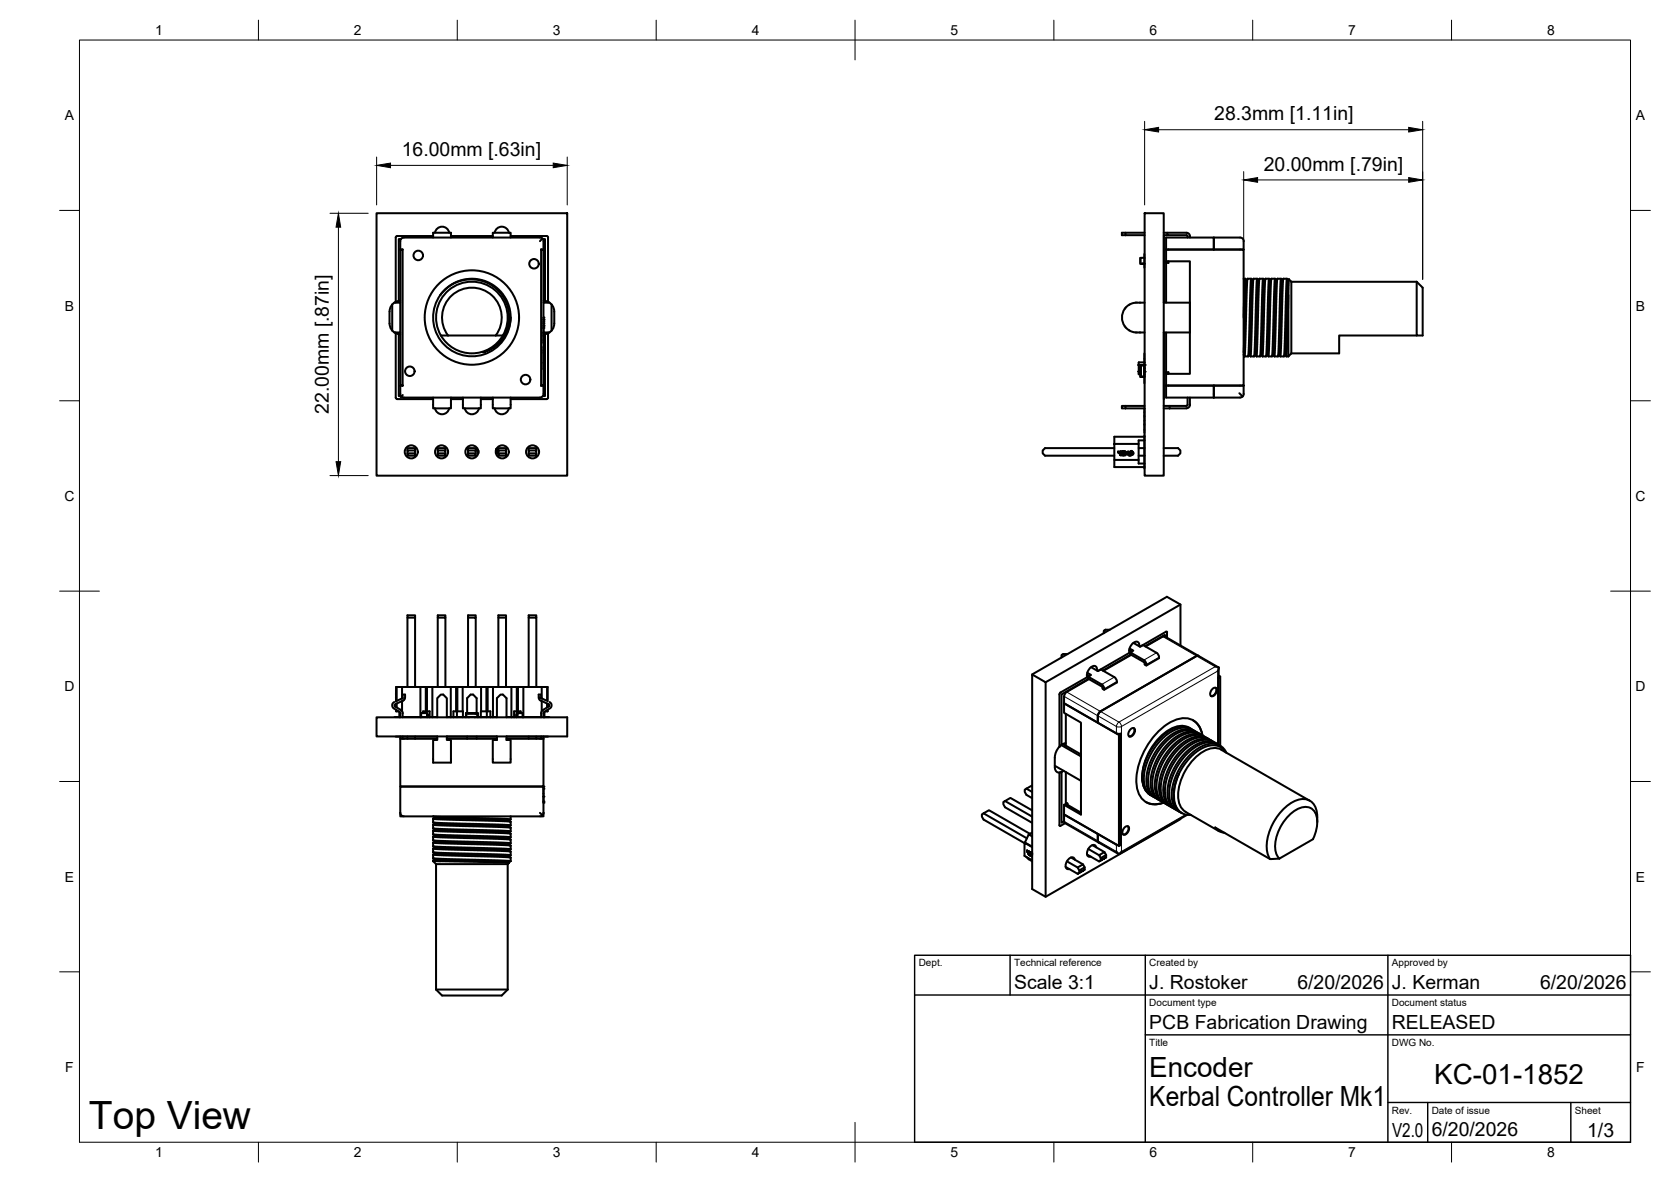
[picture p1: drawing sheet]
<svg xmlns="http://www.w3.org/2000/svg" width="420mm" height="297mm" viewBox="0 0 420 297" stroke-linecap="round" stroke-linejoin="round" font-family="sans-serif">
<!-- layer: Visible -->
<g fill="none" stroke="#000" stroke-width=".51">
<path d="M94.7 53.6h47.9v65.9h-47.9zM99.9 59.3h9M99.9 59.3l-.4 .4v16.1M108.9 59.7v-1.2h4.5v1.2M109.4 58.5a1.81 1.81 0 0 1 1.8-1.5 1.81 1.81 0 0 1 1.7 1.5M113.4 59.3h10.5M123.9 59.7v-1.2h4.5v1.2M124.4 58.5a1.81 1.81 0 0 1 1.8-1.5 1.81 1.81 0 0 1 1.7 1.5M128.4 59.3h9M136.4 60l-.6 .6M136.4 60l.2 .4 .1 2.3h-.6v34.2h.6v2.1a.94 .94 0 0 1-.9 .9h-34.3l-.6-.3-.3-.6v-2.1h.6M136.4 60l-.6-.3h-34.3a.9 .9 0 0 0-.9 .9v2.1h.6"/>
<path d="M137.4 59.3l.4 .4v16.1M283 58.5v.6M287.8 53.6h4.8v65.9h-4.8zM287.8 58.5h-5.7v.6h5.7M292.6 58.5h5.7M292.6 59.1h.9M292.7 59.3v16.8M293.5 58.5v.6h4.8M298.3 59.1l.3 .3M298.3 58.5a.93 .93 0 0 1 .9 1.2M298.6 59.4v.3M97.9 78.3l.1 3a2.7 2.7 0 0 0 2.3 2.7"/>
<path d="M98.6 76.5v6.6M99.2 76l1.4 .1M99.5 75.8a2.7 2.7 0 0 0-1.5 2.5M100.3 75.6l-.8 .2M100.6 62.7h.6v34.2h-.6zM100.7 75.6h-.4M100.8 60.1h-.5v15.5M110.7 74.1a9.7 9.7 0 0 0 5 15 9.7 9.7 0 0 0 12.7-9.3M111.7 72.9l1.2-1 1.8-1 2-.7 1.7-.2 1.6 .1 1.6 .4 1.6 .7 1.6 1 1.3 1.3 1.2 1.7 .6 1.6 .4 1.5 .1 2-.4 1.9-.7 1.6-1 1.6-2.2 2-2.7 1.1 2.2-.9 1.8-1.5 1.3-1.8 1.1-2.6 .2-2.6-.4-2.3-1.1-2.3-1.7-2-1.7-1.1-1.5-.7-1.8-.4-1.7-.1-2 .3-2.1 .8-1.8 1.2-1.5 1.6zM136.1 62.7h.6v34.2h-.6M136.5 60.1h.5v15.5M136.7 76.1h1.1"/>
<path d="M136.7 79.8v1.1M136.7 75.6h.3M137 75.6l.8 .2M137.8 75.8a2.7 2.7 0 0 1 1.6 2.5M137.8 76h.4M138.7 76.5v6.6M139.4 78.3v3a2.7 2.7 0 0 1-2.4 2.7M282.8 77.6a3.8 3.8 0 0 0 0 4.4M283.1 77.3l-.3 .3M285.5 76.1l-1.2 .3-1.2 .9M285.9 76.1h1.9M285.9 76h-.3"/>
<path d="M286.7 64.8v1.5M287.1 66.3h.2M287.3 66.3h.1M287.4 66.3h.1M287.5 66.3h.1M287.7 63.8v3.5M287.8 64.8h-1.1v1.5h1.1M292.6 76.1h6.6v7.5h-6.6M293.2 62.7h19.5v34.2h-19.5v-3h6v-28.2h-6zM293.2 65.7v10.4M293.2 62.7h12v-3h-12v3M293.8 62.7h.1"/>
<path d="M293.8 65.7v.4h-.6M305.2 62.7h.1M312.7 70h.4M312.7 60.6v2.1M312.7 60.6a.9 .9 0 0 0-.9-.9h-6.6v3h7.5M313.4 70.6l-.3-.6-.4 9.8M313.4 70.7l-.7 17.8M313.7 70.1l-.3 .6M314.6 70h-.9l-.1 .4-.7 19.2-.2-.5M314.9 70.6l-.3-.6-.7 19.3-.1 .3h-.9M314.9 70.7l-.8 18.2M315.2 70.1l-.3 .6"/>
<path d="M316.1 70h-.9l-.1 .3-.7 19.3-.3-.6M316.4 70.7l-.8 18.2M316.4 70.6l-.3-.6-.7 19.2-.1 .4h-.9M316.7 70.1l-.3 .6M317.6 70h-.9l-.1 .3-.7 19.3-.3-.6M317.9 70.7l-.8 18.2M317.9 70.6l-.3-.6-.7 19.2-.1 .4h-.9M318.2 70.1l-.3 .6M319.1 70h-.9l-.1 .3-.7 19.3-.3-.6M319.4 70.7l-.8 18.2M319.4 70.6l-.3-.6-.7 19.4-.1 .2h-.9M319.7 70.1l-.3 .6"/>
<path d="M320.6 70h-.9l-.1 .3-.7 19.3-.3-.6M320.9 70.6l-.3-.6-.7 19.3-.1 .3h-.9M321.2 70.1l-.4 .6v1l-.7 17.2M322.1 70h-.9l-.1 .3-.7 19.3-.3-.6M322.4 70.6l-.3-.6-.7 19.3-.1 .3h-.9M322.7 70.1l-.4 .6v.9l-.7 17.3M323.6 70h-.9l-.1 .2-.7 19.4-.3-.6M323.9 70.6l-.3-.6-.7 19.3-.1 .3h-.9M324 74.1l-.6 15.5-.3-.6M324.1 70.2l-.1 19.4M324.1 70.2l-.3 .5-.1 1.3-.5 16.3-.4 1.2M324.1 70.2l.6 .6"/>
<path d="M324.7 70.8v18M324.7 70.8h31.5M356.2 70.8l1.5 1.5v12h-1.5zM99.2 83.5l1.4 .1M99.5 83.8l.1 16.3 .3 .2h9M100.3 84v15.5h.5M100.3 84h.4M101.3 99.3l-.6 .5M108.9 99.9v2.7h4.5v-2.7M110.8 84.3a9 9 0 0 0 15.6 0M110.8 84.3a9 9 0 0 1 7.9-13.5 9 9 0 0 1 7.7 13.5M110.8 84.3h1.8"/>
<path d="M112.6 84.3a7.5 7.5 0 0 1 1-10.1 7.5 7.5 0 0 1 10.1 0 7.5 7.5 0 0 1 1 10.1M112.6 84.3h12.1M116.4 99.9v2.7h4.5v-2.7M123.9 99.9v2.7h4.5v-2.7M124.7 84.3h1.7M136.7 83.6h1.1M136.7 85.6v.6M136.7 84.6v.9M136.7 83.7h.1M136.7 83.7v.8M136.7 80.9v2.8M136.7 87.2v5.6"/>
<path d="M137 84h-.3M137 84v15.5h-.5M137.8 83.8v16.3l-.4 .2h-9M138.2 83.5l-.4 .1M282.8 82l.3 .3M283.1 82.3l1 .8 1.4 .5M285.6 83.5l.3 .1M285.9 83.6h1.9M286.3 93.3v.7M286.3 93.3h.1M286.3 91.8h.1M286.3 94l.4 .1"/>
<path d="M286.3 91.7v1.7M286.3 93.4h.1M286.3 91.7h.1M286.3 91.7l.5 .1M286.4 93.4h-.1M286.7 93.3l-.3 .1M286.7 92.3l.1-.5h.9l.1 1.6M286.7 94.1v.6h1.1M286.8 92.3v2.4h.9l.1-.7M286.8 92.3v1.8zM286.8 91.8h.9v2.9h-.9zM287.7 93.4h.1"/>
<path d="M287.7 93v3.3M287.7 88.8v4M287.7 91.1h-1.4v.7M287.7 91.7h.1M287.8 91.1h.1M287.8 93.4h.1M287.8 91.7h.1M287.8 93.3h.1M287.8 91.7h-1.1v.7M292.7 83.6v16.7M293.2 96.9v3h18.6l.7-.3 .2-.6M293.2 96.9h12v3v-3h7.5"/>
<path d="M293.2 83.6v10.3M293.2 96.9h.1M293.2 93.5h.6v.4M293.8 96.9h.1M298.6 99.9v1.8M299.2 99.9v1.8a.9 .9 0 0 1-.9 .9M305.2 96.9h.1M311.6 98.8l.7 .7M312.7 96.9v2.1M314.1 88.9l-.3 .6M315.6 88.9l-.3 .6M317.1 88.9l-.3 .6"/>
<path d="M318.6 88.9l-.3 .6M320.1 88.9l-.3 .6M321.6 88.9l-.2 .6M323.4 89.6h.6M324.7 88.8l-.7 .8M356.2 84.3h-19.5v4.5h-12M102.4 113.9h2v.6h-2zM102.4 113.9v-.7h2v.7M102.4 113.2v-.6h2v.6M109.4 102.6a1.81 1.81 0 0 0 1.8 1.5 1.81 1.81 0 0 0 1.7-1.5M110.1 113.9h1.9v.6h-1.9zM110.1 113.9v-.7h1.9v.7"/>
<path d="M110.1 113.2v-.6h1.9v.6M113.4 100.3h3M116.9 102.6a1.81 1.81 0 0 0 1.7 1.5 1.81 1.81 0 0 0 1.8-1.5M117.7 113.9h1.9v.6h-1.9zM117.7 113.9v-.7h1.9v.7M117.7 113.2v-.6h1.9v.6M120.2 113.2h-.2l-.3-.4 .6 1.1M120.3 113.3h-.2l.2 .4M120.9 100.3h3M124.4 102.6a1.81 1.81 0 0 0 1.8 1.5 1.81 1.81 0 0 0 1.7-1.5M124.8 112.8h.3v1.2h-.2v-1.1h-.1M125.3 113.9h1.9v.6h-1.9z"/>
<path d="M125.3 113.9v-.7h1.9v.7M125.3 113.2v-.6h1.9v.6M132.9 113.9h2v.6h-2zM132.9 113.9v-.7h2v.7M132.9 113.2v-.6h2v.6M280.2 111.6h6.1v4h-6.1zM280.2 112.6h-17.4l-.6 .6v.7l.6 .6h17.4M280.2 115.6v1.8h7.6M281.1 113.5h.3l-.1 .4zM281.2 113.6l.1 .2zM281.5 113.5h.2v.4l-.2-.1zM281.6 114.1h.3l-.2 .3z"/>
<path d="M281.7 114.2v.2zM281.7 113.8l-.2-.1 .2-.2-.1 .3M281.8 113.5h.2v.4h-.2l.2-.4zM282 114.1h.2v.3h-.2zM282 114.2l.2 .2v-.3l-.2 .2M282.3 114.1h.2v.3h-.2h.1zM282.3 113.4l-.2 .4 .1-.3 .1 .3v-.4M282.3 113.4h.1M282.3 113.6h.1M282.4 113.7h.1zM282.4 113.6l.1 .1M282.4 113.5l-.1 .1"/>
<path d="M282.4 113.6h.1M282.4 113.5h.1M282.5 113.5h.1M282.5 113.7h.1M282.5 113.5l-.1 .1M282.5 113.6v.1M282.6 114.1l.2 .1-.2 .2M282.6 114.1h.1l.1 .1-.2 .2M282.7 113.5h.1M282.7 113.5v.1M282.8 113.5l-.2 .1 .2 .1h-.2v-.2l.1 .1M282.8 113.5h-.1"/>
<path d="M282.8 114.1h.2v.3zM282.8 113.5h.2v.4h-.1l.1-.4zM283 102h-.9v.6h.9M283 102.6h4.8M283 102h4.8M283 102v.6M283.6 114.2l.1 .2M283.7 114.4l.4 .1M284.2 113.8l-.3 .1-.1-.1 .5-.4h.3a.54 .54 0 0 1 .4 .5 .54 .54 0 0 1-.6 .5M284.2 113.7l.3 .1 .2-.1 .1 .3-.8 .4-.5-.5 .4-.3a.35 .35 0 0 0-.4 0 .35 .35 0 0 0-.1 .4l.2 .2M284.4 114.4l-.3 .1M286.3 115.6v.9h1.5"/>
<path d="M286.3 114.5h1.5M286.3 112.6h1.5M287.7 109.4v8.4M287.7 104.5v4.3M287.7 102.6v1.8M287.8 110.7h-1.5v.9M287.8 109.8h-7.6v1.8M292.6 112.6h3.6l.6 .6v.7l-.6 .6h-3.6M292.6 102.6h5.7M292.6 102h5.7M294.1 102v.6M298.6 101.7l-.3 .3"/>
<path d="M102.4 155.2v17.4M104.4 155.2v-.6h-2v.6h2v17.4M110.1 155.2v17.4M112 155.2v-.6h-1.9v.6h1.9v17.4M117.7 155.2v17.4M119.6 155.2v-.6h-1.9v.6h1.9v17.4M125.3 155.2v17.4M127.2 155.2v-.6h-1.9v.6h1.9v17.4M132.9 155.2v17.4M134.9 155.2v-.6h-2v.6h2v17.4M279 158.2h-1l-.5 .3v.6M292.8 159.9l-.4 .1-4.4 2.5"/>
<path d="M292.8 159.9l8.5 4.9M292.9 160v-.5l-5 2.9M293.2 158.8l-6.6 3.7M293.2 158.7l.3 .2M293.4 158.9v1.4M296.8 151.9l-33.9 19.6M99.1 176.4l-.5 .6 .1 .7 1.9 1.4v1.2M99.4 177l-.2 .2 .1 .3 1.8 1.2 .2 .5-.1 1.1M99.6 175v.3M99.6 175.3v.2M99.6 174.8v.2M99.6 174.8h.1"/>
<path d="M99.6 174.5v.3M99.6 174.3v.2M99.6 177.4v-.5v.8M99.6 175.3h.1M99.6 175.1h.1M99.6 175h.1M99.6 174.5h.1M99.6 174.3h.1M99.6 173.8h.1M99.6 173.7h.1M99.6 173.6h.1M99.6 177.4h.1"/>
<path d="M99.6 177.1h.1M99.6 176.1h.1M99.6 178.4v.4h.6M99.6 173.9v.4M99.6 173.6v.3M99.6 175.8v.4M99.7 172.6v3.6M99.7 176.8v1M99.7 178.5v.3M100.4 178.9v1.4M101.1 175.5l.1-.1v-.9h.7l-.1 1.1-.5 .5M101.1 172.6h-1.5v3.6"/>
<path d="M101.1 172.6h4.6M101.1 172.6v2.9M101.1 176.2v2.5M101.3 175.4l-1.8 .9M101.4 176l-1.9 .9M105.7 172.6h3M105.7 172.6v7.7M105.9 179.2h1.5M106.4 179.2v-.4h1.6v1.5M107.1 172.6v6.2M107.4 172.6v6.2M107.4 179.6v.4"/>
<path d="M113.3 172.6h3M114.7 172.6v6.2M115 178.8h-1v1.5M115 178.8h1.3M115 178.8l-.1 1.4M115 172.6v6.2M116.3 178.8v-6.2h4.7v6.2h1.3M116.3 178.8l.1 1.4M117.2 179.3h2.9v.9h-2.9zM117.5 179.2v-3.7l.8-1h.7l.8 1v3.7M117.8 179.2l-.6 .1v.9l.7 .1M117.8 179.2l1.7 .1z"/>
<path d="M117.8 179.2h1.7M117.8 179.2h-.6v1.1M119.5 179.2h.6v1.1M119.5 179.2l.6 .1v.9l-.7 .1M120.9 178.8v1.4M121 172.6h3M121 178.8h-.1M122.3 172.6v6.2M122.3 178.8h1v1.5M122.4 178.8v1.4M122.6 172.6v6.2M128.6 172.6h3"/>
<path d="M129.9 179.6v.2M129.9 179.8h.1M129.9 179.8v.1M129.9 179.6h.1M129.9 179.9v.1M129.9 179.2h1.5M129.9 172.6v6.2M130.2 172.6v6.2M130.9 179.2v-.4h-1.6v1.5M135.5 175.2l1.8 .8M136.1 176.1l1.9 .9M136.2 175.5v-2.9h-4.6v7.7"/>
<path d="M136.2 172.6h1.5v3.6M136.2 176.2v2.5M136.2 175.5l-.1-.1v-.9h-.7l.1 1.1 .5 .5M136.7 178.3l-.6 .6v1.4M136.9 178.9v1.4M137.6 172.6v3.6M137.6 176.8v1M137.6 178.5v.3M137.7 178.4v.4h-.6M137.7 176.9v.8M137.9 177l.2 .2-.1 .3M138.1 177.5l-1.3 .8"/>
<path d="M138.2 176.4l.5 .6-.1 .7-1.9 1.4v1.2M267.5 176.7v2.4l4.3 2.5v23.1l-4.3-2.4 .5-.3 3.8 2.2M267.5 175v1.7l8.5 4.9M267.6 176.7l13.7 8M268 179.4v8M268.4 164.4h-1.1l-.4 .2v.6M273.3 169.5l.6 .4M273.4 170.1l.2 .4M273.4 169.1l.9 .5-.7 .4 3.7 2.2 .4 .9M273.4 170.2l-6.8 3.8M273.6 170v.5l3.5 2.1 .1 .5 .4 .2v-.2M273.7 170.6l-6.8 3.9v12.7l-.5 .5v-13.2l.2-.5"/>
<path d="M273.8 170.7l-5.6 3.2-.4 .5-.2 .6M274.4 167.7l1.6 .9 .8-.4 3.4 2 .4 .4 .2 .7M275.8 168.5a.87 .87 0 0 0-.4-1.1 .87 .87 0 0 0-1.1 .3l-.8 1-.2 .8 .1 .7M276 179.9v1.7M280.8 171.3v.2l-3.2 1.8M283.9 163.4l.6 .4M284 164l-8 4.6M284 164l.2 .4M284 163l1 .5-.8 .4 3.4 2M284.2 163.9v.5l3.4 2M284.3 164.5l-7 4M284.4 164.6l-7 4"/>
<path d="M285 161.6l1.7 .9 .7-.4 3.4 1.9 .4 .5 .2 .6M286.5 162.4a.87 .87 0 0 0-.4-1.1 .87 .87 0 0 0-1.2 .3l-.7 1-.3 .8 .1 .7M287.6 165.9l.5 .5 .2 .6M288.2 167v.2M291.4 165.2v.2l-3.2 1.8-.4-.2-.2-.6M296.8 162.2v-10.3l-3.4-1.9-33.9 19.5M300.9 164.9l-24.2 13.9-.4 .5-.2 .6M301.3 164.8h-.4M301.3 164.8l5.1 3v2.4M304.9 173.1a.61 .61 0 0 1 1 0 1.47 1.47 0 0 1-1.4 1.8 1.35 1.35 0 0 1 .4-1.8zM305.6 167.5l.9 .2-.3 .9M305.7 172.8a1.44 1.44 0 0 1-1.2 2.1"/>
<path d="M306.4 170.3l.4-.3v17.4M306.4 169.8l.4 .2M94.7 180.3h47.9v4.8h-47.9zM99.2 180.2h1.4M99.5 185.1h10.4M100.6 185.7h9.3M100.6 185.7v12h36.1v-12M100.6 185.1v.6M101.2 180.2h8.7M101.2 185.1v.6M102.4 185.1v.6M104.4 185.1v.6"/>
<path d="M105.9 180.3v-1.1h1.5v1.1M108.7 180.3v-7.7h4.6v7.7M109.9 180.3v-4.8l.9-1h.6l1 1v4.8M109.9 185.1v.9h-1v5.7h4.5v-5.7h-1v-.9M112.4 185.1h12.5M112.4 180.2h5.8M112.4 185.7h12.5M114.9 180.2h.1M116.4 180.2h-.1M117.5 185.1v.6M119.1 180.2h5.8M119.8 185.1v.6"/>
<path d="M120.9 180.2h.1M122.4 180.2h.1M124 180.3v-7.7h4.6v7.7M124.9 180.3v-4.8l1-1h.5l1 1v4.8M124.9 185.1v.9h-1v5.7h4.5v-5.7h-1v-.9M127.4 185.1h10.4M127.4 180.2h8.7M127.4 185.7h9.3M129.9 180.3v-1.1h1.5v1.1M132.9 185.1v.6M134.9 185.1v.6M136.1 185.1v.6"/>
<path d="M136.7 180.2h1.4M136.7 197.7v4M136.7 185.1v.6M258.1 198.2l-.4 .2v.6l.4 .8 1.4 .8M258.1 198.2l1.4 .8M259.5 197.4l-1.4 .8M266.4 187.6l-.6 .9-.5 1.4-.1 2.9a1.22 1.22 0 0 0 .8 1.3 1.22 1.22 0 0 0 1.4-.4M266.9 187.2l4.9 2.9v6.1l-6.6-3.8M267.3 187l.7 .4M268 186.8l-1.1 .4M268 194v7.7l.4 .2v.4l-.4-.3 .3-.1M268 187.4l3.8 2.2"/>
<path d="M276 181.6l4.7 2.7 1 .1M281.3 184.7l.5-.3v28l-.5 .2zM284.3 183.3a.61 .61 0 0 1 1-.1 1.47 1.47 0 0 1-1.4 1.9 1.35 1.35 0 0 1 .4-1.8zM285.1 183a1.44 1.44 0 0 1-1.2 2M287.2 195.3a4.8 4.8 0 0 0 2.2 4.5M289.2 199.8h.1M296.5 194.5a9.9 9.9 0 0 0-.5 8.7 3.5 3.5 0 0 0 3.4 1.6M299.3 183.1a5.1 5.1 0 0 0-6.1 .8 14.9 14.9 0 0 0-6 12.4 4.6 4.6 0 0 0 2 3.4M299.6 183.2l-1.8-.6-1.4 .1-1.3 .4-2.7 1.8-2.1 2.3-1.8 2.9-1.1 3.2-.2 2.7 .4 1.3 .5 1.1M300 181l1.3 1.2 .6 1.2 .4 1.4M300.4 183.7l-1.2-.6-1.2-.3-1.3 .2-1.3 .4-1.8 1.1-1.2 1-1.2 1.3-1.4 2-1.1 2-.6 1.9-.4 1.6-.1 1.9 .3 1.7 .5 .9 .6 .8 1.1 .7M300.6 183.8l-1.3-.5-1.2-.1-1 .2-1.6 .6-2.5 1.9-2.5 3.1-1.6 3.5-.7 3.1 .1 1.4 .5 1.7 .7 1.1 .9 .6"/>
<path d="M301.5 184.3l-1.3-.6-1.1-.2-1.2 .1-1.4 .4-1.7 1-1.4 1.1-1.2 1.3-1.3 1.9-1.1 2.1-.7 1.9-.3 1.7-.1 1.7 .3 1.8 .5 1 .6 .7 1.1 .7M301.7 184.5l-1.1-.5-1.2-.2-1.3 .2-1.5 .6-2.4 1.8-2.5 3-1.8 3.7-.6 3.2 .1 1.6 .4 1.4 .6 1 1 .7M302.3 184.8a4.6 4.6 0 0 0-6.5-4 17.6 17.6 0 0 0-9.7 12.4 9 9 0 0 0 1.1 7.6 4.7 4.7 0 0 0 5.4 .9l-1.4 .4h-1.3l-1.7-.5M302.5 184.9l-1.1-.6-1.1-.2-1.3 .1-1.5 .5-1.6 .9-1.4 1.1-1.3 1.4-1.3 1.8-1.6 3.7-.5 1.9-.1 1.8 .2 1.3 .5 1.3 .7 .9 1.2 .7M302.7 185l-1-.4-1.3-.2-1.3 .3-1.5 .6-1.5 1-1.4 1.2-1.9 2.5-1.8 3.6-.6 3.3v1.5l.4 1.4 .7 1.1 1 .7M303.6 185.5l-1.1-.6-1.2-.2-1.2 .1-1.7 .5-1.3 .8-1.5 1.2-1.3 1.4-1.2 1.7-1.7 3.6-.5 2.1-.1 1.8 .1 1.2 .6 1.5 .8 .9 1 .6M303.8 185.7l-1.1-.5-1.2-.2-1.4 .3-1.5 .6-1.5 1-1.3 1.2-2 2.5-1.7 3.6-.5 1.9-.2 1.5 .1 1.6 .5 1.4 .5 .9 1 .8M304.7 186.1l-1.6-.7-1.4-.1-1.3 .3-1.5 .6-2.7 2.2-1.1 1.3-1.3 2-1.5 3.5-.5 3.2 .3 1.6 .4 1.2 .7 .8 1.2 .7M304.9 186.3l-1.2-.5-1.2-.1-1.4 .2-1.1 .5-1.4 .8-1.5 1.3-2.3 2.8-1 1.9-.8 1.9-.5 3.2 .1 1.5 .4 1.3 .8 1.2 .8 .6M305.7 186.8l-1.1-.6-1-.3-1.3 .1-2 .7-1.9 1.2-1.1 1-1.4 1.7-1 1.6-1.5 3.4-.4 1.6-.1 1.8 .2 1.4 .4 1.2 .8 1 1.1 .8M305.9 186.9l-1.1-.5-1.3-.1-1.3 .2-1.3 .5-2.7 2-2.5 3.2-1.5 3.1-.6 2.4-.1 1.4 .2 1.4 .4 1.4 .7 1 .9 .6M306.3 187.1v-16.8l.1 16.8"/>
<path d="M306.8 187.4l-1-.6-1.5-.3-1.4 .2-1.6 .6-1.8 1.2-1.4 1.3-2 2.8-1 1.8-.7 2.1-.4 1.6v1.9l.2 1.3 .5 1.1 .7 .9 1.1 .7M308.2 189l-1.1-1.1-1-.5-1.4-.1-1.2 .2-1.5 .7-1.8 1.3-1.5 1.5-1.2 1.5-1.7 3.5-.8 3.4 .1 1.7 .4 1.4 .7 1.1 1 .8M308.3 189.1l-.8-1.2-.9-.6-1.1-.4h-1.4l-1.8 .6-1.5 .9-2.7 2.5-1.2 1.7-1 1.9-.8 2.2-.4 2v2.2l.3 1.3 .7 1.2 1 .7M101.2 205.1l-.6 .1v-7.5h36.1v7.5l-.6-.1M108.9 216.4h1.8M108.9 206.7l19.5 .7M108.9 207.3v.9h.5l19 .7M108.9 208.8v.9h.2l19.3 .7M108.9 211.2l19.5 .7M108.9 212.7l19.5 .7M108.9 214.2l19.5 .7M108.9 215.7l19.5 .7"/>
<path d="M108.9 205.7l19.5 .8M108.9 207.2l19.5 .8M108.9 208.8l19.5 .7M108.9 210.3l19.5 .7M108.9 211.8l19.1 .6 .4 .1v.9M108.9 213.3l19.1 .6 .4 .1v.9M108.9 214.8l19.1 .6 .4 .1v.9M108.9 216.2l1.8 .2M108.9 206.7l.7 .3 1.2 .1 17 .6M108.9 208.2l.7 .3 1.2 .1 17 .6M108.9 205.8v.9M108.9 210.3v.9"/>
<path d="M108.9 211.8v.9M108.9 213.3v.9M108.9 214.8v.9M108.9 216.3v.1M108.9 216.4l.7 .8M108.9 209.7l.6 .3M108.9 211.2l.6 .3M108.9 212.7l.6 .3M108.9 214.2l.6 .3M108.9 215.7l.6 .3M109.5 205.5l-.6 .2M109.5 207l-.6 .2"/>
<path d="M109.5 208.5l-.6 .3M109.5 210l-.6 .3M109.5 211.5l-.6 .3M109.5 213l-.6 .3M109.5 214.5l-.6 .3M109.5 216l-.6 .2M109.5 205.5l-.6-.3 19.5 .7M109.5 205.5l18.3 .7M109.5 210l18.3 .7M109.5 211.5l18.3 .7M109.5 213l18.3 .7M109.5 214.5l18.3 .7"/>
<path d="M109.5 216l18.3 .7M109.6 217.2h18.1M109.6 217.2v31.5M110.7 216.4l17.3 .4M127.7 217.2v31.5M127.8 206.2l.6 .3M127.8 207.7l.6 .3M127.8 209.2l.6 .3M127.8 210.7l.6 .3M127.8 212.2l.6 .3M127.8 213.7l.6 .3M127.8 215.2l.6 .3"/>
<path d="M127.8 216.7l.2 .1M128 216.8l-.3 .4M128.4 216.4l-.6 .3M128.4 205.2v.7M128.4 206.5v.9M128.4 208v.9M128.4 209.5v.9M128.4 211v.9M128.4 205.9l-.6 .3M128.4 207.4l-.6 .3M128.4 208.9l-.6 .3M128.4 210.4l-.6 .3"/>
<path d="M128.4 211.9l-.6 .3M128.4 213.4l-.6 .3M128.4 214.9l-.6 .3M135.8 204.3l.6 .6M136.7 204.3l-.3 .6-.6 .3h-34.3a.9 .9 0 0 1-.9-.9M247.3 204.4l1.4-.8 10.3 5.9M247.3 204.4l-.4 .2v.6l.4 .8 10.3 5.9M247.3 204.4l10.9 6.3M252.7 201.3l1.4-.8 5.4 3.2M252.7 201.3l-.4 .2v.6l.4 .8 6.8 3.9M252.7 201.3l6.8 3.9M257.7 211.7l1.8 1.1"/>
<path d="M258 215.3l1.5 1.1M258.2 213.7l.3 .2-.1 .2zM258.2 213.7h.1M258.3 213.7l.1 .2M258.3 213.8h.1M258.3 213.9l.1 .2zM258.3 213.9h.1M258.3 213.9l.1 .1M258.5 213.9l-.1 .2M258.5 213.9h-.1M258.5 214h.2v.3zM258.5 213.9h.1"/>
<path d="M258.5 214h.1M258.5 214.1l.1 .1zM258.6 214h.1v.3M258.6 214h.1M258.6 214l-.1 .1M258.6 214.4l.2 .2-.1 .2zM258.6 214.4l.2 .1-.1 .3M258.6 214.4h.1M258.6 214.6l.1 .1zM258.6 214.5h.1M258.7 209.7l-1.1 2.1M258.7 214l-.1 .2"/>
<path d="M258.7 214.6v.1M258.7 214.3h.1M258.7 214h.1M258.7 214l.2 .1M258.8 214l.1 .4-.1-.1M258.8 214v.2M258.8 214.2h.1M258.8 214.2v.2M258.8 214.4h.1M258.8 214.5v.1M258.8 214.6l.2 .1v.3zM258.8 214.6h.1"/>
<path d="M258.8 214.7l.2 .2M258.9 214.7h.1v.2M258.9 214.6l.1 .1v.3M258.9 214.7l.1 .2M258.9 214.6v.1M258.9 214.1v.3M259 214.9h.1M259 214.3v.1M259 214.3l-.1 .1M259 214.2l.1 .2M259 215h.1M259 214.7h.1"/>
<path d="M259.1 214.1h.1M259.1 214.1h-.1M259.1 214.8l.1 .2M259.1 215l.1 .1M259.1 214.7l.1 .4M259.1 214.2h-.1M259.1 214.2h.1M259.1 214.1l-.2 .3M259.1 214.7v.1M259.1 215h.1M259.1 214.8l.1 .1M259.1 214.4v-.2v.3"/>
<path d="M259.1 214.4l.1 .1M259.1 214.1v.1M259.1 214.3h.1M259.1 214.3l.1 .1M259.2 214.3h.1M259.2 214.4h.1M259.2 214.3l.1 .1M259.2 214.3v.1M259.2 214.4v.1M259.2 214.5h.1M259.3 215.1v.1M259.3 214.4v.1"/>
<path d="M259.3 214.9h.1M259.3 214.5h-.1M259.3 214.3l-.1 .1M259.3 214.3v.1M259.3 214.8v.1M259.3 215.1h.1M259.3 214.8l.1 .1M259.3 214.8h.1M259.3 214.5l.1 .1M259.3 214.8l.1 .3M259.3 215.2h.1M259.3 214.4l.1 .1"/>
<path d="M259.3 214.4h.1M259.3 214.5h.1M259.4 214.5v.1M259.4 214.4h.1M259.4 214.6h.1M259.4 214.5h.1M259.4 214.4v.2M259.4 214.4v.1M259.4 214.4l-.1 .1M259.4 215.2h.1M259.4 214.9l.1 .2M259.5 214.9v.1"/>
<path d="M259.5 214.9h.1M259.5 215.1l-.1 .1M259.5 214.5h.1M259.5 214.7h.1M259.5 214.6h.1M259.5 212.9l-1.9-1.1v3.3l1.9 1.1M259.5 209.2l-.8 .5 .8 .5M267.5 206.4l-.6 .4v-12.8l-.5 .2v13.3l1.4-.6M267.5 202.3v2.4l13.8 7.9M267.5 204.7l8.5 4.9v1.7v-1.7M267.6 206.4l.2 .4M267.6 204.7l-.1 1.7"/>
<path d="M267.9 217.9l3.1 1.7M268.3 216.5l2.7 1.5M269.3 215.5l3 1.7M270.3 216a.83 .83 0 0 0-.8-.6 .83 .83 0 0 0-.8 .5l-.5 .8a.99 .99 0 0 0-.3 1.1 .99 .99 0 0 0 1 .6M271 219.6l1.7-1zM272.7 218.6v-.6l-1.3 .7v.6M272.7 218l-.4-.8-1.3 .8 .4 .7M273.3 214.7l3.1 1.8M273.6 213.3l2.8 1.6M274.7 212.4l3 1.7M275.6 212.9a.83 .83 0 0 0-.7-.6 .83 .83 0 0 0-.8 .5l-.6 .7a.99 .99 0 0 0-.2 1.2 .99 .99 0 0 0 1 .6M276 209.6l4.9 2.7"/>
<path d="M276.1 209.6h-.1M276.1 211.3l.2 .4M276.4 216.5l1.7-1.1zM278.1 215.4v-.6l-1.3 .8v.6M278.1 214.8l-.4-.7-1.3 .8 .4 .7M280.7 214l.7 .7 .6-.7M282.8 207.9a.61 .61 0 0 1 1 0 1.47 1.47 0 0 1-1.3 1.8 1.35 1.35 0 0 1 .3-1.8zM283.6 207.6a1.44 1.44 0 0 1-1.2 2.1M296.8 205.7l-33.9 19.7-3.4-2v-53.9l3.4 2v53.9M298.5 204.8l-17.2 9.9-13.6-7.9M307.9 209.3l-1.3-.4-1-1 13.7 8M329.3 201.2l-22.2-12.8a4.8 4.8 0 0 0-5 .7 13.5 13.5 0 0 0-5.7 12.2 3.8 3.8 0 0 0 1.7 2.7l8.5 4.9"/>
<path d="M330.2 210.9a7.3 7.3 0 0 0 .3-7 3.2 3.2 0 0 0-4.6-.4 11.3 11.3 0 0 0-5.2 10.3l.5 1.4 .5 .6M330.2 210.9l-8.5 4.9-2.4 .1M331.2 206.6a5.4 5.4 0 0 0-2-5.4 5.7 5.7 0 0 0-6 1.7 13.7 13.7 0 0 0-4.6 10.9l.7 2.1M109.6 248.7l1.5 1.5h15.1l1.5-1.5M109.6 248.7h18.1"/>
<circle cx="105.2" cy="64.2" r="1.2"/>
<circle cx="118.6" cy="79.8" r="11.9"/>
<circle cx="134.3" cy="66.3" r="1.2"/>
<circle cx="103" cy="93.3" r="1.2"/>
<circle cx="132.2" cy="95.4" r="1.2"/>
<circle cx="103.4" cy="113.6" r="1.64"/>
<circle cx="111" cy="113.6" r="1.64"/>
<circle cx="118.6" cy="113.6" r="1.64"/>
<circle cx="126.3" cy="113.6" r="1.64"/>
<circle cx="133.9" cy="113.6" r="1.64"/>
<circle cx="284.4" cy="113.6" r=".11"/>
</g>
<g fill="#000">
<circle cx="136.7" cy="79.8" r=".25"/>
<circle cx="287.1" cy="66.3" r=".25"/>
<circle cx="287.3" cy="66.3" r=".25"/>
<circle cx="287.5" cy="66.3" r=".25"/>
<circle cx="136.7" cy="82.4" r=".25"/>
<circle cx="136.7" cy="91.2" r=".25"/>
<circle cx="136.7" cy="81.9" r=".25"/>
<circle cx="136.7" cy="80.2" r=".25"/>
<circle cx="136.7" cy="80.9" r=".25"/>
<circle cx="136.7" cy="88.1" r=".25"/>
<circle cx="136.7" cy="87.2" r=".25"/>
<circle cx="136.7" cy="92.8" r=".25"/>
<circle cx="136.7" cy="81.3" r=".25"/>
<circle cx="136.7" cy="85.6" r=".25"/>
<circle cx="136.7" cy="84.5" r=".25"/>
<circle cx="136.7" cy="80.4" r=".25"/>
<circle cx="136.7" cy="88.5" r=".25"/>
<circle cx="136.7" cy="81.8" r=".25"/>
<circle cx="286.3" cy="91.7" r=".25"/>
<circle cx="286.3" cy="93.4" r=".25"/>
<circle cx="287.8" cy="91.7" r=".25"/>
<circle cx="287.8" cy="93.4" r=".25"/>
<circle cx="287.7" cy="102" r=".25"/>
<circle cx="107.4" cy="179.6" r=".25"/>
<circle cx="107.4" cy="179.9" r=".25"/>
<circle cx="107.4" cy="180" r=".25"/>
<circle cx="129.9" cy="179.8" r=".25"/>
<circle cx="129.9" cy="179.6" r=".25"/>
<circle cx="129.9" cy="179.9" r=".25"/>
<circle cx="129.9" cy="180" r=".25"/>
<circle cx="136.7" cy="197.7" r=".25"/>
<circle cx="136.7" cy="198.2" r=".25"/>
<circle cx="136.7" cy="201.4" r=".25"/>
<circle cx="136.7" cy="200.2" r=".25"/>
<circle cx="136.7" cy="201.7" r=".25"/>
<circle cx="258.4" cy="214.1" r=".25"/>
<circle cx="258.7" cy="214.2" r=".25"/>
<circle cx="258.7" cy="214.7" r=".25"/>
<circle cx="259.3" cy="214.4" r=".25"/>
</g>
<!-- layer: Visible Narrow -->
<g fill="none" stroke="#000" stroke-width=".25">
<path d="M292.4 160l13.1 7.5-24.2 14-13.1-7.6M267.5 175l13.2 7.6v1.7M280.2 170.2l-3.2 1.8M280.8 171.3l-3.2 1.8M290.8 164l-3.2 1.9M291.4 165.2l-3.2 1.8M281.1 181.7l.3-.2 .2 .2 .4 .9-.6 .1-.7-.1zM306.2 187v-18.4l-24.2 14v31.4l16.1-9.3M258.4 214v.1M258.5 214.1h.1M258.6 213.9l-.1 .1M258.6 214.2h.1"/>
<path d="M258.7 214h-.1M258.7 214.7h.1M258.8 214.6h.1M258.8 214.7h.1M258.9 214.8h.1M259 214.6h.1M259 214.9h.1M259 214.2h.1M259.1 214.1h.1M259.1 214.3h.1M259.2 214.3v.1M259.2 214.5h.1"/>
<path d="M259.2 214.3h-.1M259.2 214.4v.1M259.3 214.4h.1M259.3 214.8h.1M259.4 215.1h-.1M259.4 214.4l-.2 .1M259.4 215.2h.1M259.4 214.9v.1M259.4 214.4v.2M259.4 214.5h.1M259.5 215.1h.1M267.5 206.4l13.2 7.6v-1.7"/>
</g>
<!-- layer: BORDER -->
<g fill="none" stroke="#000" stroke-width=".25">
<path d="M20 10.1h390v276.9h-390zM65 5.1v5M115 5.1v5M165 5.1v5M215 5.1v10M265 5.1v5M315 5.1v5M365 5.1v5M15 52.9h5M410 52.9h5M15 100.7h5M410 100.7h5"/>
<path d="M15 148.6h10M405 148.6h10M15 196.4h5M410 196.4h5M15 244.2h5M410 244.2h5M65 287v5M115 287v5M165 287v5M215 282.1v9.9M265 287v5M315 287v5"/>
<path d="M365 287v5"/>
</g>
<!-- layer: TITLEBLOCK -->
<path d="M230 240.1h180v46.9h-180zM230 250h180M254 240.1v9.9M288 240.1v46.9M349 240.1v46.9M288 260.1h122M349 277.1h61M359 277.1v9.9M395 277.1v9.9" fill="none" stroke="#000" stroke-width=".36"/>
<!-- layer: FD_Dimensions -->
<path d="M94.7 39.5v12M142.6 39.5v12M287.8 30.5v21M291.3 32.6h62.9M357.7 30.5v39.7M83 53.6h9.6M85.1 57.1v58.9M98.2 41.6h40.9M312.7 43.1v17.5M316.2 45.2h38M83 119.5h9.6" fill="none" stroke="#000" stroke-width=".25"/>
<path d="M287.8 32.6l3.5-.6v1.2zM354.2 32l3.5 .6-3.5 .6zM85.1 53.6l.6 3.5h-1.2zM94.7 41.6l3.5-.6v1.1zM139.1 41l3.5 .6-3.5 .5zM312.7 45.2l3.5-.6v1.2zM354.2 44.6l3.5 .6-3.5 .6zM84.5 116h1.2l-.6 3.5z" fill="#000" stroke="#000" stroke-width=".25"/>
<text font-size="9.8" x="22.4" y="283.7">Top View</text>
<g font-size="7">
<text x="289" y="270.6">Encoder</text>
<text x="360.6" y="272.3">KC-01-1852</text>
<text x="289" y="278.1">Kerbal Controller Mk1</text>
</g>
<g font-size="4.9">
<text x="305.3" y="30.2">28.3mm [1.11in]</text>
<text x="101" y="39.2">16.00mm [.63in]</text>
<text x="317.8" y="42.8">20.00mm [.79in]</text>
<text x="82.7" y="104" transform="rotate(-90 82.7 104)">22.00mm [.87in]</text>
<text x="255" y="248.5">Scale 3:1</text>
<text x="289" y="248.5">J. Rostoker</text>
<text x="326.2" y="248.5">6/20/2026</text>
<text x="350" y="248.5">J. Kerman</text>
<text x="387.2" y="248.5">6/20/2026</text>
<text x="289" y="258.6">PCB Fabrication Drawing</text>
<text x="350" y="258.6">RELEASED</text>
<text x="350" y="285.7">V2.0</text>
<text x="360" y="285.5">6/20/2026</text>
<text x="399.1" y="285.7">1/3</text>
</g>
<g font-size="3.5">
<text x="39" y="8.8">1</text>
<text x="89" y="8.8">2</text>
<text x="139" y="8.8">3</text>
<text x="189" y="8.8">4</text>
<text x="239" y="8.8">5</text>
<text x="289" y="8.8">6</text>
<text x="339" y="8.8">7</text>
<text x="389" y="8.8">8</text>
<text x="16.3" y="30.2">A</text>
<text x="411.3" y="30.2">A</text>
<text x="16.3" y="78">B</text>
<text x="411.3" y="78">B</text>
<text x="16.2" y="125.9">C</text>
<text x="411.2" y="125.9">C</text>
<text x="16.2" y="173.7">D</text>
<text x="411.2" y="173.7">D</text>
<text x="16.3" y="221.6">E</text>
<text x="411.3" y="221.6">E</text>
<text x="16.4" y="269.4">F</text>
<text x="411.4" y="269.4">F</text>
<text x="39" y="290.8">1</text>
<text x="89" y="290.8">2</text>
<text x="139" y="290.8">3</text>
<text x="189" y="290.8">4</text>
<text x="239" y="290.8">5</text>
<text x="289" y="290.8">6</text>
<text x="339" y="290.8">7</text>
<text x="389" y="290.8">8</text>
</g>
<g font-size="2.5">
<text x="231" y="242.9">Dept.</text>
<text x="255" y="242.9">Technical reference</text>
<text x="289" y="242.9">Created by</text>
<text x="350" y="242.9">Approved by</text>
<text x="289" y="252.8">Document type</text>
<text x="350" y="252.8">Document status</text>
<text x="289" y="262.9">Title</text>
<text x="350" y="262.9">DWG No.</text>
<text x="350" y="279.9">Rev.</text>
<text x="360" y="279.9">Date of issue</text>
<text x="396" y="279.9">Sheet</text>
</g>
</svg>
